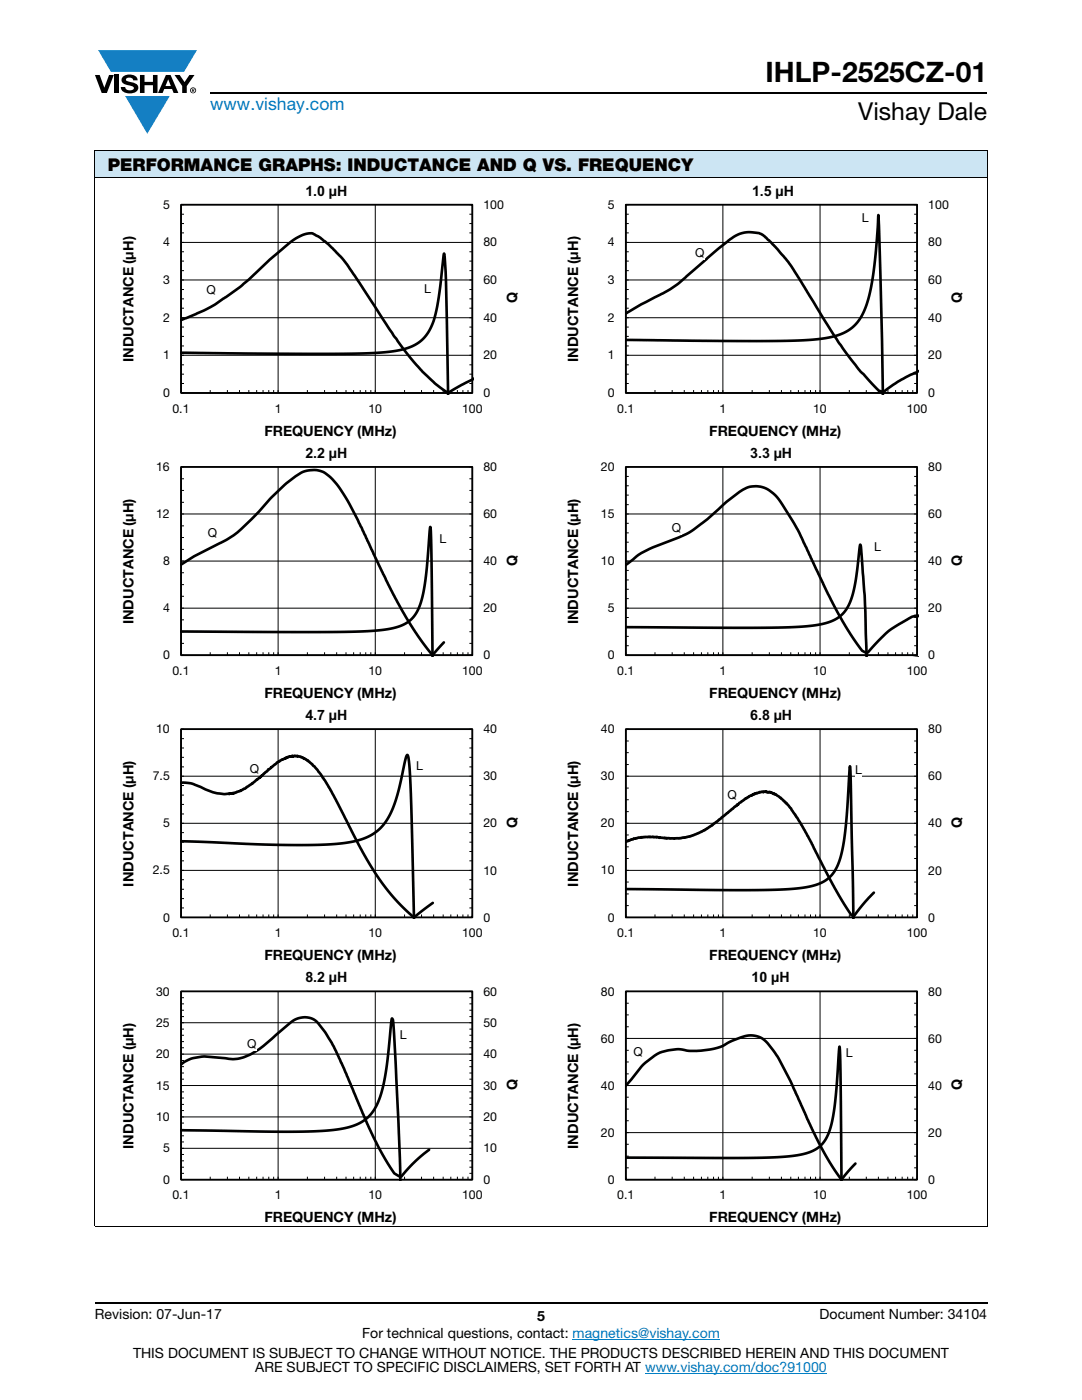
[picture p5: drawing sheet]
<svg xmlns="http://www.w3.org/2000/svg" width="216mm" height="279mm" viewBox="0 0 216 279" stroke-linecap="round" stroke-linejoin="round" font-family="sans-serif">
<g fill="#147fc3">
<path d="M19.6 10h19.7l-2.6 4.3h-1.1h-13.5z"/>
<path d="M25 19.2h8.9l-4.5 7.5z"/>
</g>
<g fill="#000">
<path d="M18.9 15h1l.9 2.5 1-2.5h.9l-1.4 3.6h-1zM22.9 15h.9v3.6h-.9zM24.6 15.3a2.1 2.1 0 0 1 2.8 .3l.1 .4h-.9a.79 .79 0 0 0-.7-.5 .79 .79 0 0 0-.8 .4l.3 .3 1 .2a1.08 1.08 0 0 1 1.2 1 1.08 1.08 0 0 1-1.1 1.2 1.73 1.73 0 0 1-2.4-1.2h.9a.96 .96 0 0 0 .8 .6 .96 .96 0 0 0 .9-.4 1.31 1.31 0 0 0-1.2-.6 1.03 1.03 0 0 1-1.1-.6 1.03 1.03 0 0 1 .2-1.1zM27.9 15h.9v1.3h1.7v-1.3h.9v3.6h-.9v-1.6h-1.7v1.6h-.9zM34.8 15h1.1l.9 1.4 1-1.4h1l-1.5 2.2v1.4h-.9v-1.4z"/>
<path d="M33.6 15.9l.5 1.3h-1.1zM33.1 15l-1.6 3.6h1l.3-.8h1.5l.3 .8h1l-1.6-3.6z"/>
<path d="M38.4 17.8h.2v.2h-.2zM38.3 17.7v.7h.1v-.3l.4 .3-.2-.3 .2-.2-.1-.2z"/>
<path d="M38.1 18a.46 .46 0 0 1 .9 0 .46 .46 0 0 1-.9 0zM37.9 18a.6 .6 0 0 0 1.2 0 .6 .6 0 0 0-1.2 0z"/>
</g>
<path d="M42 18.6h155M18.9 260h178.1" fill="none" stroke="#000" stroke-width=".36"/>
<path d="M114.3 267.3h29.3M128.7 274h36.3" fill="none" stroke="#007ec4" stroke-width=".2"/>
<path d="M18.9 30h178.1v5.5h-178.1z" fill="#cce5f3"/>
<path d="M18.9 30h178.1M18.9 35.5h178.1M18.9 30.1v214.6M197 30.1v214.6M18.9 244.8h178.1" fill="none" stroke="#000" stroke-width=".2"/>
<path d="M24.3 36.8h79.5v50.6h-79.5z" fill="#fff"/>
<g fill="none" stroke="#000" stroke-width=".2">
<path d="M36.1 40.9h58.2v37.5h-58.2zM36.1 55.9h58.2M36.1 48.4h58.2M36.1 59.6h.6M36.1 57.8h.6M36.1 54h.6M36.1 52.1h.6M36.1 50.2h.6M36.1 46.5h.6M36.1 44.6h.6M36.1 42.8h.6M55.5 40.9v37.5"/>
<path d="M74.9 40.9v37.5M93.7 59.6h.6M93.7 57.8h.6M93.7 54h.6M93.7 52.1h.6M93.7 50.2h.6M93.7 46.5h.6M93.7 44.6h.6M93.7 42.8h.6M36.1 70.9h58.2M36.1 63.4h58.2M36.1 76.5h.6"/>
<path d="M36.1 74.7h.6M36.1 72.8h.6M36.1 69h.6M36.1 67.1h.6M36.1 65.3h.6M36.1 61.5h.6M41.9 77.8v.6M45.4 77.8v.6M47.8 77.8v.6M49.7 77.8v.6M51.2 77.8v.6M52.5 77.8v.6"/>
<path d="M53.6 77.8v.6M54.6 77.8v.6M61.3 77.8v.6M64.8 77.8v.6M67.2 77.8v.6M69 77.8v.6M70.6 77.8v.6M71.9 77.8v.6M73 77.8v.6M74 77.8v.6M80.7 77.8v.6M84.1 77.8v.6"/>
<path d="M86.5 77.8v.6M88.4 77.8v.6M90 77.8v.6M91.3 77.8v.6M92.4 77.8v.6M93.4 77.8v.6M93.7 76.5h.6M93.7 74.7h.6M93.7 72.8h.6M93.7 69h.6M93.7 67.1h.6M93.7 65.3h.6"/>
<path d="M93.7 61.5h.6"/>
</g>
<path d="M36.1 40.9h58.2v37.5h-58.2z" fill="none" stroke="#000" stroke-width=".35"/>
<path d="M36.1 70.4l22.3 .2h13.4l6-.4 2.2-.4 1.7-.5 1.6-.7 1.3-1.1 1-1.4 .9-1.9 1-4.7 1.1-8.9a271.1 271.1 0 0 1 .7 22.3l.1 5.8M36.1 63.9l4.6-1.9 2.2-1.2 5.2-3.7 5.7-5.2 4.4-3.8 2.3-1.2 1-.3h.8l1.2 .6 1.4 1 3.4 3.3 3.4 5 6.9 10.6 2.1 2.8 3.6 4.2 2.5 2.4 1.5 1.2a1.45 1.45 0 0 0 1.5 .5l4.7-2.6" fill="none" stroke="#000" stroke-width=".53"/>
<g fill="#fff">
<path d="M84.7 56.2h1.3v2.9h-1.3z"/>
<path d="M41.2 56.3h1.9v2.9h-1.9z"/>
<path d="M113 36.7h79.6v50.8h-79.6z"/>
</g>
<g fill="none" stroke="#000" stroke-width=".2">
<path d="M124.9 40.9h58.1v37.5h-58.1zM124.9 59.6h.6M124.9 57.8h.6M124.9 54h.6M124.9 52.1h.6M124.9 50.2h.6M124.9 46.5h.6M124.9 44.6h.6M124.9 42.8h.6M144.2 40.9v37.5M163.6 40.9v37.5M182.4 59.6h.6"/>
<path d="M182.4 57.8h.6M182.4 54h.6M182.4 52.1h.6M182.4 50.2h.6M182.4 46.5h.6M182.4 44.6h.6M182.4 42.8h.6M183 55.9h-58.1M183 48.4h-58.1M124.9 76.5h.6M124.9 74.7h.6M124.9 72.8h.6"/>
<path d="M124.9 69h.6M124.9 67.1h.6M124.9 65.3h.6M124.9 61.5h.6M130.7 77.8v.6M134.1 77.8v.6M136.5 77.8v.6M138.4 77.8v.6M140 77.8v.6M141.2 77.8v.6M142.4 77.8v.6M143.4 77.8v.6"/>
<path d="M150.1 77.8v.6M153.5 77.8v.6M155.9 77.8v.6M157.8 77.8v.6M159.3 77.8v.6M160.6 77.8v.6M161.7 77.8v.6M162.7 77.8v.6M169.5 77.8v.6M172.9 77.8v.6M175.3 77.8v.6M177.2 77.8v.6"/>
<path d="M178.7 77.8v.6M180 77.8v.6M181.1 77.8v.6M182.1 77.8v.6M182.4 76.5h.6M182.4 74.7h.6M182.4 72.8h.6M182.4 69h.6M182.4 67.1h.6M182.4 65.3h.6M182.4 61.5h.6M183 70.9h-58.1"/>
<path d="M183 63.4h-58.1"/>
</g>
<path d="M124.9 40.9h58.1v37.5h-58.1z" fill="none" stroke="#000" stroke-width=".35"/>
<path d="M124.9 67.8l22.9 .3 11.1-.1 5.9-.5 2.1-.5 1.6-.7 1.7-1 1.2-1.5 1.1-1.8 .7-2.2 .7-2.7 .6-4.1 .8-10.1 .4 14.9 .5 20.9M124.9 62.6l3-1.8 5.4-2.8 1.7-1.2 8.1-7 3.3-2.5 1.2-.6 1.1-.3 1.1-.1 1.7 .2 .7 .4 1.3 1.1 3.8 4.3 10.1 16.1 4 5.4 3.3 3.5a1.74 1.74 0 0 0 1.7 .8l2.9-2 4-2" fill="none" stroke="#000" stroke-width=".53"/>
<g fill="#fff">
<path d="M171.9 42h1.4v2.9h-1.4z"/>
<path d="M138.7 49h1.9v2.9h-1.9z"/>
<path d="M24.3 89.1h79.5v50.7h-79.5z"/>
</g>
<g fill="none" stroke="#000" stroke-width=".2">
<path d="M36.1 93.2h58.2v37.6h-58.2zM36.1 97.9h.6M36.1 95.5h.6M55.5 93.2v37.6M74.9 93.2v37.6M93.7 97.9h.6M93.7 95.5h.6M36.1 112h58.2M36.1 102.6h58.2M36.1 119h.6M36.1 116.7h.6M36.1 114.3h.6"/>
<path d="M36.1 109.6h.6M36.1 107.3h.6M36.1 104.9h.6M36.1 100.2h.6M93.7 119h.6M93.7 116.7h.6M93.7 114.3h.6M93.7 109.6h.6M93.7 107.3h.6M93.7 104.9h.6M93.7 100.2h.6M36.1 121.4h58.2"/>
<path d="M36.1 128.4h.6M36.1 126.1h.6M36.1 123.7h.6M41.9 130.2v.6M45.4 130.2v.6M47.8 130.2v.6M49.7 130.2v.6M51.2 130.2v.6M52.5 130.2v.6M53.6 130.2v.6M54.6 130.2v.6M61.3 130.2v.6"/>
<path d="M64.8 130.2v.6M67.2 130.2v.6M69 130.2v.6M70.6 130.2v.6M71.9 130.2v.6M73 130.2v.6M74 130.2v.6M80.7 130.2v.6M84.1 130.2v.6M86.5 130.2v.6M88.4 130.2v.6M90 130.2v.6"/>
<path d="M91.3 130.2v.6M92.4 130.2v.6M93.4 130.2v.6M93.7 128.4h.6M93.7 126.1h.6M93.7 123.7h.6"/>
</g>
<path d="M36.1 93.2h58.2v37.6h-58.2z" fill="none" stroke="#000" stroke-width=".35"/>
<path d="M36.1 112.7l2.6-1.7 6.5-3.3 2.2-1.4 4.2-4.2 2.6-2.9 2.9-2.7 1.9-1.4 1.4-.9 1-.3 1.6-.1 1.2 .3 .7 .4 1.5 1.2 1.4 1.7 1.5 2.5 2.8 5.4 4.3 9.2 2.9 5.6 3.1 5.3 3.5 4.9a.39 .39 0 0 0 .4 .4 .39 .39 0 0 0 .4-.4l1.9-2.1M36.1 126l34.7 .1 5.8-.4 1.9-.4 1.6-.5 1.4-.7 1-1 .8-1.3 .7-1.7 .5-2.1 .5-2.8 .8-10 .3 5 .2 20.9" fill="none" stroke="#000" stroke-width=".53"/>
<g fill="#fff">
<path d="M87.7 105.9h1.4v2.9h-1.4z"/>
<path d="M41.5 104.7h1.9v3h-1.9z"/>
<path d="M113 89.1h79.6v50.7h-79.6z"/>
</g>
<g fill="none" stroke="#000" stroke-width=".2">
<path d="M124.9 93.2h58.1v37.6h-58.1zM124.9 98.8h.6M124.9 96.9h.6M124.9 95.1h.6M144.2 93.2v37.6M163.6 93.2v37.6M182.4 98.8h.6M182.4 96.9h.6M182.4 95.1h.6M124.9 119.5h.6M124.9 117.6h.6M124.9 115.7h.6"/>
<path d="M124.9 113.8h.6M124.9 110.1h.6M124.9 108.2h.6M124.9 106.3h.6M124.9 104.4h.6M124.9 100.7h.6M182.4 119.5h.6M182.4 117.6h.6M182.4 115.7h.6M182.4 113.8h.6M182.4 110.1h.6M182.4 108.2h.6"/>
<path d="M182.4 106.3h.6M182.4 104.4h.6M182.4 100.7h.6M183 112h-58.1M183 102.6h-58.1M124.9 128.9h.6M124.9 127h.6M124.9 125.1h.6M124.9 123.2h.6M130.7 130.2v.6M134.1 130.2v.6M136.5 130.2v.6"/>
<path d="M138.4 130.2v.6M140 130.2v.6M141.2 130.2v.6M142.4 130.2v.6M143.4 130.2v.6M150.1 130.2v.6M153.5 130.2v.6M155.9 130.2v.6M157.8 130.2v.6M159.3 130.2v.6M160.6 130.2v.6M161.7 130.2v.6"/>
<path d="M162.7 130.2v.6M169.5 130.2v.6M172.9 130.2v.6M175.3 130.2v.6M177.2 130.2v.6M178.7 130.2v.6M180 130.2v.6M181.1 130.2v.6M182.1 130.2v.6M182.4 128.9h.6M182.4 127h.6M182.4 125.1h.6"/>
<path d="M182.4 123.2h.6M183 121.4h-58.1"/>
</g>
<path d="M124.9 93.2h58.1v37.6h-58.1z" fill="none" stroke="#000" stroke-width=".35"/>
<path d="M124.9 112.7l3.1-2.3 2.3-1.2 5.2-2 2.5-1.2 3.2-2.4 3.8-3.5 3.2-2.4 1.5-.6h2.1l1.4 .5 1.7 1.4 .8 1.1 2.5 3.9 1.3 2.3 5.1 10.9 2.2 4.4 2.9 4.9 2.3 3.4 .8 .4 .4-.1 2.4-2.6 2.2-2 4.1-2.5 1.2-.3 .2 .1M124.9 125.2h31.4l5.6-.3 3.5-.7 1.4-.6 1.2-.9 .9-1.1 .7-1.4 .6-1.8 .5-2.3 .9-7.4 .2 .8 .7 9.3 .4 12.3" fill="none" stroke="#000" stroke-width=".53"/>
<g fill="#fff">
<path d="M174.5 107.7h1.3v2.9h-1.3z"/>
<path d="M134.1 103.7h1.9v2.9h-1.9z"/>
<path d="M24.3 141.4h79.5v50.7h-79.5z"/>
</g>
<g fill="none" stroke="#000" stroke-width=".2">
<path d="M36.1 145.5h58.2v37.6h-58.2zM36.1 154.9h58.2M36.1 158.7h.6M36.1 156.8h.6M36.1 153h.6M36.1 151.1h.6M36.1 149.3h.6M36.1 147.4h.6M55.5 145.5v37.6M74.9 145.5v37.6M93.7 158.7h.6M93.7 156.8h.6"/>
<path d="M93.7 153h.6M93.7 151.1h.6M93.7 149.3h.6M93.7 147.4h.6M36.1 173.7h58.2M36.1 164.3h58.2M36.1 179.3h.6M36.1 177.5h.6M36.1 175.6h.6M36.1 171.8h.6M36.1 169.9h.6M36.1 168.1h.6"/>
<path d="M36.1 166.2h.6M36.1 162.4h.6M36.1 160.5h.6M93.7 179.3h.6M93.7 177.5h.6M93.7 175.6h.6M93.7 171.8h.6M93.7 169.9h.6M93.7 168.1h.6M93.7 166.2h.6M93.7 162.4h.6M93.7 160.5h.6"/>
<path d="M36.1 181.2h.6M41.9 182.5v.6M45.4 182.5v.6M47.8 182.5v.6M49.7 182.5v.6M51.2 182.5v.6M52.5 182.5v.6M53.6 182.5v.6M54.6 182.5v.6M61.3 182.5v.6M64.8 182.5v.6M67.2 182.5v.6"/>
<path d="M69 182.5v.6M70.6 182.5v.6M71.9 182.5v.6M73 182.5v.6M74 182.5v.6M80.7 182.5v.6M84.1 182.5v.6M86.5 182.5v.6M88.4 182.5v.6M90 182.5v.6M91.3 182.5v.6M92.4 182.5v.6"/>
<path d="M93.4 182.5v.6M93.7 181.2h.6"/>
</g>
<path d="M36.1 145.5h58.2v37.6h-58.2z" fill="none" stroke="#000" stroke-width=".35"/>
<path d="M36.1 156.2l2.3 .2 2.6 1.1 2.3 .8 1.5 .2 1.7-.1 2.4-1 3-2.2 1.5-1.3 .1-.3 1.7-1.4 1.6-.9h.3l.6-.3h.5l.1-.2 .2 .2 .2-.2 .7 .1 1.1 .3 1 .6 1.3 1.2 2.1 2.8 2.1 3.8 4.6 9 1.7 3.1 2.3 3.7 3 3.7 1.9 2.1 2 1.7 .4-.1 3.5-2.6M36.1 167.9l16.7 .6 9.7 .1 6-.3 2.3-.4 1.9-.6 1.6-.8 1.3-1 1.2-1.3 1-1.6 .7-1.5 .8-2.3 1.6-7.3 .4-.8 .2 .5 .1 1.2 .3 5.1 .7 25.9" fill="none" stroke="#000" stroke-width=".53"/>
<g fill="#fff">
<path d="M83 151.2h1.4v2.9h-1.4z"/>
<path d="M49.9 151.8h1.9v2.9h-1.9z"/>
<path d="M113 141.4h79.6v50.8h-79.6z"/>
</g>
<g fill="none" stroke="#000" stroke-width=".2">
<path d="M124.9 145.5h58.1v37.6h-58.1zM124.9 159.6h.6M124.9 157.3h.6M124.9 152.6h.6M124.9 150.2h.6M124.9 147.9h.6M144.2 145.5v37.6M163.6 145.5v37.6M182.4 159.6h.6M182.4 157.3h.6M182.4 152.6h.6M182.4 150.2h.6"/>
<path d="M182.4 147.9h.6M183 154.9h-58.1M124.9 178.4h.6M124.9 176h.6M124.9 171.3h.6M124.9 169h.6M124.9 166.6h.6M124.9 162h.6M182.4 178.4h.6M182.4 176h.6M182.4 171.3h.6M182.4 169h.6"/>
<path d="M182.4 166.6h.6M182.4 162h.6M183 173.7h-58.1M183 164.3h-58.1M124.9 180.7h.6M130.7 182.5v.6M134.1 182.5v.6M136.5 182.5v.6M138.4 182.5v.6M140 182.5v.6M141.2 182.5v.6M142.4 182.5v.6"/>
<path d="M143.4 182.5v.6M150.1 182.5v.6M153.5 182.5v.6M155.9 182.5v.6M157.8 182.5v.6M159.3 182.5v.6M160.6 182.5v.6M161.7 182.5v.6M162.7 182.5v.6M169.5 182.5v.6M172.9 182.5v.6M175.3 182.5v.6"/>
<path d="M177.2 182.5v.6M178.7 182.5v.6M180 182.5v.6M181.1 182.5v.6M182.1 182.5v.6M182.4 180.7h.6"/>
</g>
<path d="M124.9 145.5h58.1v37.6h-58.1z" fill="none" stroke="#000" stroke-width=".35"/>
<path d="M124.9 177.4l21 .2 9.4-.1 5.5-.4 1.9-.5 1.5-.6 1.3-.9 1-1.2 .8-1.7 .7-2.1 .8-5.8 .8-11.4 .7 30.5M124.9 168l1.7-.7 1.2-.2 3.2-.1 .7 .2v-.1l2.8 .3 2-.2 1.9-.5 2.2-1 1.5-1 4.9-3.9v-.2h.3l.2-.3 2.1-1.4 2-.8 .6-.1 .1 .1 .5-.1 .6 .2 .2-.2 .7 .5 .1-.2 1.4 .9 1.1 1 1.8 2.4 2.6 4.4 5.3 10.3 1.8 3.1 1.6 2.2a.47 .47 0 0 0 .5 .2 .47 .47 0 0 0 .3-.5l1.9-2.4 1.7-1.7" fill="none" stroke="#000" stroke-width=".53"/>
<g fill="#fff">
<path d="M170.6 152h1.4v3h-1.4z"/>
<path d="M145.2 157.1h1.9v2.9h-1.9z"/>
<path d="M24.3 193.8h79.5v50.6h-79.5z"/>
</g>
<g fill="none" stroke="#000" stroke-width=".2">
<path d="M36.1 197.9h58.2v37.5h-58.2zM36.1 199.1h.6M55.5 197.9v37.5M74.9 197.9v37.5M93.7 199.1h.6M36.1 216.6h58.2M36.1 210.4h58.2M36.1 204.1h58.2M36.1 219.1h.6M36.1 217.9h.6M36.1 215.4h.6M36.1 214.1h.6"/>
<path d="M36.1 212.9h.6M36.1 211.6h.6M36.1 209.1h.6M36.1 207.9h.6M36.1 206.6h.6M36.1 205.4h.6M36.1 202.9h.6M36.1 201.6h.6M36.1 200.3h.6M93.7 219.1h.6M93.7 217.9h.6M93.7 215.4h.6"/>
<path d="M93.7 214.1h.6M93.7 212.9h.6M93.7 211.6h.6M93.7 209.1h.6M93.7 207.9h.6M93.7 206.6h.6M93.7 205.4h.6M93.7 202.9h.6M93.7 201.6h.6M93.7 200.3h.6M36.1 229.2h58.2M36.1 222.9h58.2"/>
<path d="M36.1 234.2h.6M36.1 232.9h.6M36.1 231.7h.6M36.1 230.4h.6M36.1 227.9h.6M36.1 226.7h.6M36.1 225.4h.6M36.1 224.1h.6M36.1 221.6h.6M36.1 220.4h.6M41.9 234.8v.6M45.4 234.8v.6"/>
<path d="M47.8 234.8v.6M49.7 234.8v.6M51.2 234.8v.6M52.5 234.8v.6M53.6 234.8v.6M54.6 234.8v.6M61.3 234.8v.6M64.8 234.8v.6M67.2 234.8v.6M69 234.8v.6M70.6 234.8v.6M71.9 234.8v.6"/>
<path d="M73 234.8v.6M74 234.8v.6M80.7 234.8v.6M84.1 234.8v.6M86.5 234.8v.6M88.4 234.8v.6M90 234.8v.6M91.3 234.8v.6M92.4 234.8v.6M93.4 234.8v.6M93.7 234.2h.6M93.7 232.9h.6"/>
<path d="M93.7 231.7h.6M93.7 230.4h.6M93.7 227.9h.6M93.7 226.7h.6M93.7 225.4h.6M93.7 224.1h.6M93.7 221.6h.6M93.7 220.4h.6"/>
</g>
<path d="M36.1 197.9h58.2v37.5h-58.2z" fill="none" stroke="#000" stroke-width=".35"/>
<path d="M36.1 212.4l.8-.5 1.1-.6 2.3-.4 6.2 .5 2.1-.4 1.5-.6 1.7-1.1 6.9-5.8 .9-.3 1.1-.2 1.7 .4 1.2 1 1.3 1.6 1.3 2.1 2.4 5.1 3.8 9 2.5 5.4 1.5 3 1.8 2.9 .5 .7 .9 .5a.56 .56 0 0 0 .9-.4l2.5-2.6 2.6-2.2M36.1 225.6l18.7 .3 7.9-.1 5.5-.5 2-.5 1.6-.7 1.5-1 1.1-1.2 .9-1.6 .8-2 1-5.1 1.1-9.9 .2 .2 .1 .7 .4 7.5 1 24" fill="none" stroke="#000" stroke-width=".53"/>
<g fill="#fff">
<path d="M79.7 205h1.4v2.9h-1.4z"/>
<path d="M49.3 206.7h1.9v2.9h-1.9z"/>
<path d="M113 193.7h79.6v50.8h-79.6z"/>
</g>
<g fill="none" stroke="#000" stroke-width=".2">
<path d="M124.9 197.9h58.1v37.5h-58.1zM144.2 197.9v37.5M163.6 197.9v37.5M124.9 219h.6M124.9 214.3h.6M124.9 211.9h.6M124.9 209.6h.6M124.9 204.9h.6M124.9 202.5h.6M124.9 200.2h.6M182.4 219h.6M182.4 214.3h.6"/>
<path d="M182.4 211.9h.6M182.4 209.6h.6M182.4 204.9h.6M182.4 202.5h.6M182.4 200.2h.6M183 216.6h-58.1M183 207.2h-58.1M124.9 233.1h.6M124.9 230.7h.6M124.9 228.4h.6M124.9 223.7h.6M124.9 221.3h.6"/>
<path d="M130.7 234.8v.6M134.1 234.8v.6M136.5 234.8v.6M138.4 234.8v.6M140 234.8v.6M141.2 234.8v.6M142.4 234.8v.6M143.4 234.8v.6M150.1 234.8v.6M153.5 234.8v.6M155.9 234.8v.6M157.8 234.8v.6"/>
<path d="M159.3 234.8v.6M160.6 234.8v.6M161.7 234.8v.6M162.7 234.8v.6M169.5 234.8v.6M172.9 234.8v.6M175.3 234.8v.6M177.2 234.8v.6M178.7 234.8v.6M180 234.8v.6M181.1 234.8v.6M182.1 234.8v.6"/>
<path d="M182.4 233.1h.6M182.4 230.7h.6M182.4 228.4h.6M182.4 223.7h.6M182.4 221.3h.6M183 226h-58.1"/>
</g>
<path d="M124.9 197.9h58.1v37.5h-58.1z" fill="none" stroke="#000" stroke-width=".35"/>
<path d="M124.9 216.6l3.5-4.2 2.2-1.7 1.1-.7 1.7-.4 1.8-.2 2.5 .3 4-.2 2.2-.6 2.2-1.2 2.7-1h1.4l1.4 .3 1.5 1.1 2.3 3.1 2.3 4.5 3.4 7.7 2.3 4.7 2.1 3.8 1.9 2.9a.51 .51 0 0 0 .6 .5l2.7-3.1M124.9 231l21.9 .1 7.2-.1 5.4-.5 1.7-.4 1.4-.6 1.2-.8 .9-1.1 .8-1.5 .5-1.9 .7-4.3 .9-11 .2 6.2 .2 20.6" fill="none" stroke="#000" stroke-width=".53"/>
<g fill="#fff">
<path d="M168.8 208.6h1.3v2.9h-1.3z"/>
<path d="M126.4 208.4h1.9v2.9h-1.9z"/>
</g>
<text font-size="5.6" x="152.8" y="16.4">IHLP-2525CZ-01</text>
<text font-size="4.9" x="171.3" y="24">Vishay Dale</text>
<text font-size="3.5" fill="#007ec4" x="42" y="21.9">www.vishay.com</text>
<text font-size="3.5" x="21.5" y="34.1">PERFORMANCE GRAPHS: INDUCTANCE AND Q VS. FREQUENCY</text>
<g font-size="2.8">
<text x="60.9" y="39.1">1.0 µH</text>
<text x="150.1" y="39.1">1.5 µH</text>
<text x="103.2" y="60.5" transform="rotate(-90 103.2 60.5)">Q</text>
<text x="191.9" y="60.5" transform="rotate(-90 191.9 60.5)">Q</text>
<text x="26.6" y="72.3" transform="rotate(-90 26.6 72.3)">INDUCTANCE (μH)</text>
<text x="115.4" y="72.3" transform="rotate(-90 115.4 72.3)">INDUCTANCE (μH)</text>
<text x="52.8" y="86.9">FREQUENCY (MHz)</text>
<text x="141.5" y="86.9">FREQUENCY (MHz)</text>
<text x="60.9" y="91.4">2.2 µH</text>
<text x="149.7" y="91.4">3.3 µH</text>
<text x="103.2" y="112.9" transform="rotate(-90 103.2 112.9)">Q</text>
<text x="191.9" y="112.9" transform="rotate(-90 191.9 112.9)">Q</text>
<text x="26.6" y="124.6" transform="rotate(-90 26.6 124.6)">INDUCTANCE (μH)</text>
<text x="115.4" y="124.6" transform="rotate(-90 115.4 124.6)">INDUCTANCE (μH)</text>
<text x="52.8" y="139.3">FREQUENCY (MHz)</text>
<text x="60.9" y="143.7">4.7 µH</text>
<text x="141.5" y="139.3">FREQUENCY (MHz)</text>
<text x="149.7" y="143.7">6.8 µH</text>
<text x="103.2" y="165.2" transform="rotate(-90 103.2 165.2)">Q</text>
<text x="191.9" y="165.2" transform="rotate(-90 191.9 165.2)">Q</text>
<text x="26.6" y="176.9" transform="rotate(-90 26.6 176.9)">INDUCTANCE (μH)</text>
<text x="115.4" y="176.9" transform="rotate(-90 115.4 176.9)">INDUCTANCE (μH)</text>
<text x="52.8" y="191.6">FREQUENCY (MHz)</text>
<text x="141.5" y="191.6">FREQUENCY (MHz)</text>
<text x="60.9" y="196.1">8.2 µH</text>
<text x="150" y="196.1">10 µH</text>
<text x="103.2" y="217.5" transform="rotate(-90 103.2 217.5)">Q</text>
<text x="191.9" y="217.5" transform="rotate(-90 191.9 217.5)">Q</text>
<text x="26.6" y="229.3" transform="rotate(-90 26.6 229.3)">INDUCTANCE (μH)</text>
<text x="115.4" y="229.3" transform="rotate(-90 115.4 229.3)">INDUCTANCE (μH)</text>
<text x="52.8" y="243.9">FREQUENCY (MHz)</text>
<text x="141.5" y="243.9">FREQUENCY (MHz)</text>
<text x="18.9" y="263.3">Revision: 07-Jun-17</text>
<text x="107.2" y="263.6">5</text>
<text x="163.6" y="263.3">Document Number: 34104</text>
<text x="72.3" y="267.1">For technical questions, contact: magnetics@vishay.com</text>
<text x="26.5" y="271">THIS DOCUMENT IS SUBJECT TO CHANGE WITHOUT NOTICE. THE PRODUCTS DESCRIBED HEREIN AND THIS DOCUMENT</text>
<text x="50.9" y="273.8">ARE SUBJECT TO SPECIFIC DISCLAIMERS, SET FORTH AT www.vishay.com/doc?91000</text>
</g>
<g font-size="2.5">
<text x="32.5" y="41.7">5</text>
<text x="96.5" y="41.7">100</text>
<text x="121.3" y="41.7">5</text>
<text x="185.2" y="41.7">100</text>
<text x="171.9" y="44.4">L</text>
<text x="32.5" y="49.2">4</text>
<text x="96.5" y="49.2">80</text>
<text x="121.3" y="49.2">4</text>
<text x="138.7" y="51.3">Q</text>
<text x="185.2" y="49.2">80</text>
<text x="32.5" y="56.7">3</text>
<text x="41.2" y="58.7">Q</text>
<text x="84.7" y="58.5">L</text>
<text x="96.5" y="56.7">60</text>
<text x="121.3" y="56.7">3</text>
<text x="185.2" y="56.7">60</text>
<text x="32.5" y="64.2">2</text>
<text x="96.5" y="64.2">40</text>
<text x="121.3" y="64.2">2</text>
<text x="185.2" y="64.2">40</text>
<text x="32.5" y="71.7">1</text>
<text x="96.5" y="71.7">20</text>
<text x="121.3" y="71.7">1</text>
<text x="185.2" y="71.7">20</text>
<text x="32.5" y="79.3">0</text>
<text x="34.4" y="82.4">0.1</text>
<text x="54.8" y="82.4">1</text>
<text x="73.5" y="82.4">10</text>
<text x="92.2" y="82.4">100</text>
<text x="96.5" y="79.3">0</text>
<text x="121.3" y="79.3">0</text>
<text x="123.2" y="82.4">0.1</text>
<text x="143.6" y="82.4">1</text>
<text x="162.3" y="82.4">10</text>
<text x="180.9" y="82.4">100</text>
<text x="185.2" y="79.3">0</text>
<text x="31.2" y="94">16</text>
<text x="96.5" y="94">80</text>
<text x="119.9" y="94">20</text>
<text x="185.2" y="94">80</text>
<text x="31.2" y="103.4">12</text>
<text x="41.5" y="107.1">Q</text>
<text x="96.5" y="103.4">60</text>
<text x="119.9" y="103.4">15</text>
<text x="134.1" y="106.1">Q</text>
<text x="185.2" y="103.4">60</text>
<text x="32.5" y="112.8">8</text>
<text x="87.7" y="108.3">L</text>
<text x="96.5" y="112.8">40</text>
<text x="119.9" y="112.8">10</text>
<text x="174.5" y="110">L</text>
<text x="185.2" y="112.8">40</text>
<text x="32.5" y="122.2">4</text>
<text x="96.5" y="122.2">20</text>
<text x="121.3" y="122.2">5</text>
<text x="185.2" y="122.2">20</text>
<text x="32.5" y="131.6">0</text>
<text x="96.5" y="131.6">0</text>
<text x="121.3" y="131.6">0</text>
<text x="185.2" y="131.6">0</text>
<text x="34.4" y="134.7">0.1</text>
<text x="54.8" y="134.7">1</text>
<text x="73.5" y="134.7">10</text>
<text x="92.2" y="134.7">100</text>
<text x="123.2" y="134.7">0.1</text>
<text x="143.6" y="134.7">1</text>
<text x="162.3" y="134.7">10</text>
<text x="180.9" y="134.7">100</text>
<text x="31.2" y="146.3">10</text>
<text x="96.5" y="146.3">40</text>
<text x="119.9" y="146.3">40</text>
<text x="185.2" y="146.3">80</text>
<text x="30.5" y="155.7">7.5</text>
<text x="49.9" y="154.2">Q</text>
<text x="83" y="153.6">L</text>
<text x="96.5" y="155.7">30</text>
<text x="119.9" y="155.7">30</text>
<text x="170.6" y="154.4">L</text>
<text x="185.2" y="155.7">60</text>
<text x="145.2" y="159.4">Q</text>
<text x="32.5" y="165.1">5</text>
<text x="96.5" y="165.1">20</text>
<text x="119.9" y="165.1">20</text>
<text x="185.2" y="165.1">40</text>
<text x="30.5" y="174.5">2.5</text>
<text x="96.5" y="174.5">10</text>
<text x="119.9" y="174.5">10</text>
<text x="185.2" y="174.5">20</text>
<text x="32.5" y="183.9">0</text>
<text x="96.5" y="183.9">0</text>
<text x="121.3" y="183.9">0</text>
<text x="185.2" y="183.9">0</text>
<text x="34.4" y="187">0.1</text>
<text x="54.8" y="187">1</text>
<text x="73.5" y="187">10</text>
<text x="92.2" y="187">100</text>
<text x="123.2" y="187">0.1</text>
<text x="143.6" y="187">1</text>
<text x="162.3" y="187">10</text>
<text x="180.9" y="187">100</text>
<text x="31.2" y="198.7">30</text>
<text x="96.5" y="198.7">60</text>
<text x="119.9" y="198.7">80</text>
<text x="185.2" y="198.7">80</text>
<text x="31.2" y="205">25</text>
<text x="49.3" y="209.1">Q</text>
<text x="79.7" y="207.4">L</text>
<text x="96.5" y="204.9">50</text>
<text x="119.9" y="208.1">60</text>
<text x="185.2" y="208.1">60</text>
<text x="31.2" y="211.2">20</text>
<text x="96.5" y="211.2">40</text>
<text x="126.4" y="210.8">Q</text>
<text x="168.8" y="211">L</text>
<text x="31.2" y="217.5">15</text>
<text x="96.5" y="217.5">30</text>
<text x="119.9" y="217.5">40</text>
<text x="185.2" y="217.5">40</text>
<text x="31.2" y="223.7">10</text>
<text x="96.5" y="223.7">20</text>
<text x="119.9" y="226.9">20</text>
<text x="185.2" y="226.9">20</text>
<text x="32.5" y="230">5</text>
<text x="96.5" y="230">10</text>
<text x="32.5" y="236.3">0</text>
<text x="34.4" y="239.4">0.1</text>
<text x="54.8" y="239.4">1</text>
<text x="73.5" y="239.4">10</text>
<text x="92.2" y="239.4">100</text>
<text x="96.5" y="236.3">0</text>
<text x="121.3" y="236.3">0</text>
<text x="123.2" y="239.4">0.1</text>
<text x="143.6" y="239.4">1</text>
<text x="162.3" y="239.4">10</text>
<text x="180.9" y="239.4">100</text>
<text x="185.2" y="236.3">0</text>
</g>
</svg>
